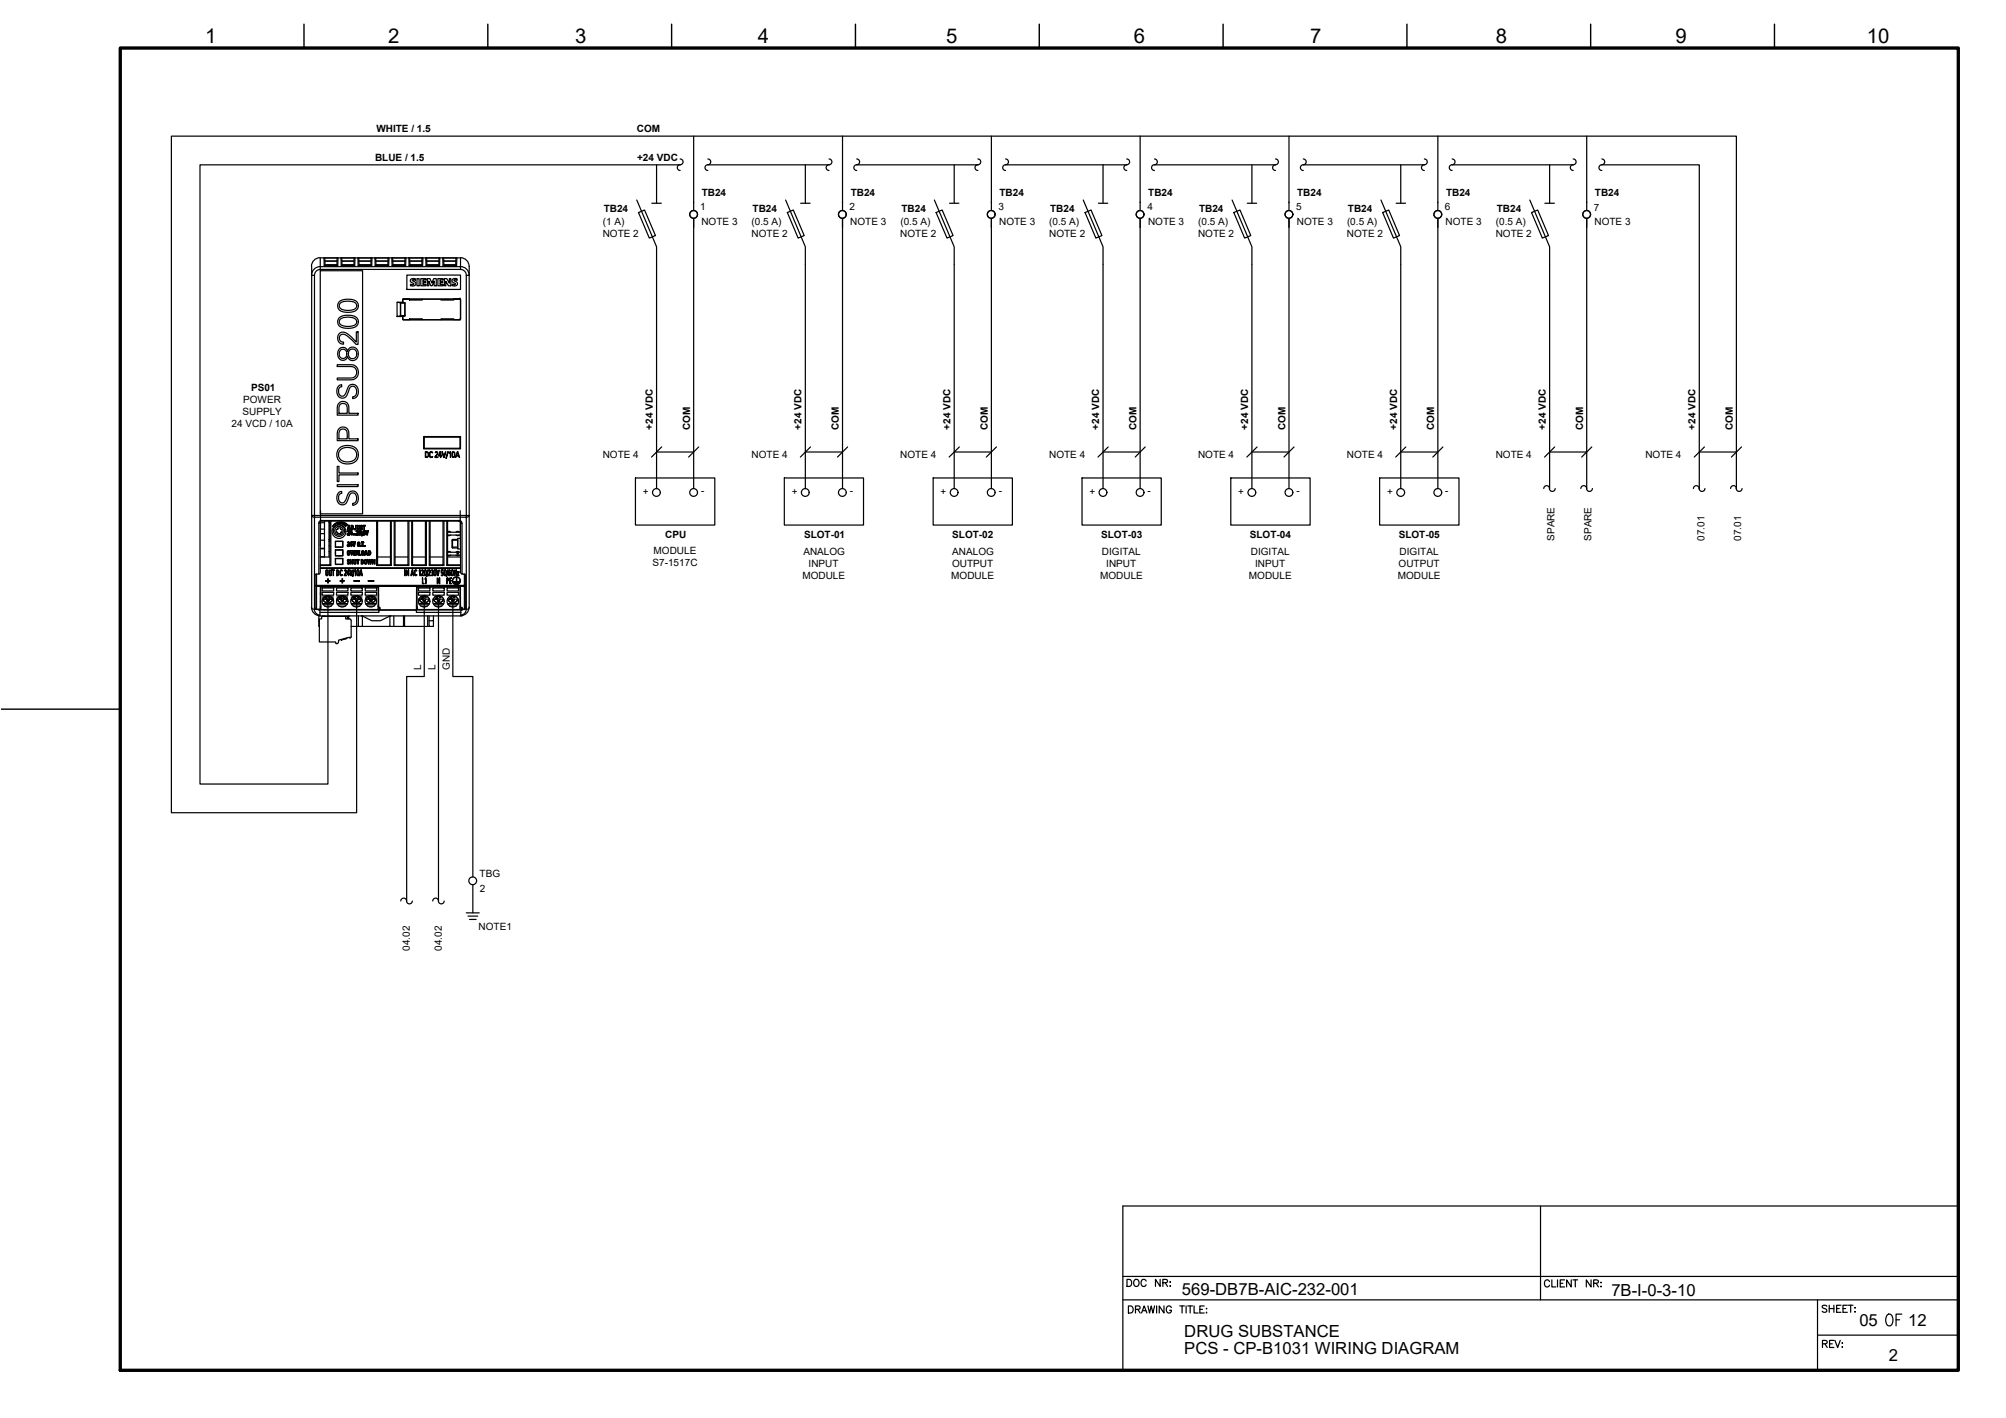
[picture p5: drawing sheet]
<svg xmlns="http://www.w3.org/2000/svg" width="420mm" height="297mm" viewBox="0 0 420 297" stroke-linecap="round" stroke-linejoin="round" font-family="sans-serif">
<!-- layer: G-TTLB-TTLB -->
<path d="M25.2 10.1h385v276.9h-385z" fill="none" stroke="#000" stroke-width=".7"/>
<!-- layer: G-TTLB-INDX -->
<path d="M63.7 5.1v5M102.2 5.1v5M140.7 5.1v5M179.2 5.1v5M217.7 5.1v5M256.2 5.1v5M294.7 5.1v5M333.2 5.1v5M371.7 5.1v5M.2 148.6h25" fill="none" stroke="#000" stroke-width=".3"/>
<!-- layer: LGSP IA4$0$LG_PLOT -->
<path d="M322.7 252.6v19.7M235.2 267.4h175M235.2 272.3h175M380.7 279.7h29.5M380.7 272.3v14.7M235.2 287h175" fill="none" stroke="#000" stroke-width=".25"/>
<!-- layer: LG_PLOT -->
<g fill="none" stroke="#000" stroke-width=".25">
<path d="M410.2 252.6h-175v34.4M236.1 268h.4a.8 .8 0 0 1 .5 .7 .8 .8 0 0 1-.5 .8h-.4zM236.3 273.6h.5a.78 .78 0 0 1 .6 .7 .78 .78 0 0 1-.6 .7h-.5zM237.7 268.1a.7 .7 0 0 1 .9 .6 .7 .7 0 0 1-.9 .7l-.3-.5 .1-.5zM237.8 274.3l.9-.1v-.5l-.9-.1v1.4M238.3 274.3l.5 .7M239.1 275l.5-1.4 .6 1.4M239.3 274.6h.7M240.1 268.4a.54 .54 0 0 0-.7-.4 .54 .54 0 0 0-.4 .6 .61 .61 0 0 0 .2 .8 .61 .61 0 0 0 .8-.1l.1-.2M240.4 273.6l.4 1.4 .3-1.4 .4 1.4 .3-1.4M242.3 273.6v1.4M243 268v1.5l-1-1.5v1.5"/>
<path d="M243.6 268.7l.8-.1 .1-.5-.9-.1v1.5M243.8 273.6v1.4l-1-1.4v1.4M244.1 268.7l.4 .8M245 268.6h.2zM245 269.4h.2zM245.3 273.9a.54 .54 0 0 0-.6-.3 .54 .54 0 0 0-.4 .5 .61 .61 0 0 0 .2 .8 .61 .61 0 0 0 .8-.1v-.3h-.3M247.1 273.6h1M247.6 273.6v1.4M248.4 273.6v1.4M248.8 273.6h1M249.3 273.6v1.4M250.1 273.6v1.4h.9"/>
<path d="M251.3 274.3h.6M252.2 273.6h-.9v1.4h.9M252.6 274.1h.2zM252.7 274.9v.1zM324.5 268.5a.54 .54 0 0 0-.6-.4 .54 .54 0 0 0-.4 .6 .6 .6 0 0 0 .2 .8 .6 .6 0 0 0 .8-.1v-.2M325 268.1v1.5h.9M326.2 268.1v1.5M326.8 268.8h.5M327.7 268.1h-.9v1.5h.9M329.1 268.1v1.5l-1-1.5v1.5M329.5 268.1h.9M329.9 268.1v1.5"/>
<path d="M333.2 268.1v1.5l-.9-1.5v1.5M333.8 268.8l.8-.1 .2-.2-.1-.2-.9-.2v1.5M334.3 268.8l.5 .8M335.3 268.6v.1zM335.3 269.4v.2zM382.6 273.6l-.3-.2-.6 .2v.3l.9 .4v.4a.63 .63 0 0 1-.9 0M383.1 273.4v1.5M383.1 274.1h1M384.1 273.4v1.5M384.7 274.1h.5M385.6 273.4h-.9v1.5h.9M386 274.1h.6"/>
<path d="M386.9 273.4h-.9v1.5h.9M387.1 273.4h1M387.6 273.4v1.5M388.5 274h.1zM388.5 274.8h.1zM381.7 281.5l.9-.1 .1-.3-.3-.3h-.7v1.5M382.2 281.5l.5 .8M383.2 281.5h.6M384.1 280.8h-.9v1.5h.9M384.3 280.8l.6 1.5 .5-1.5M385.8 281.4h.1zM385.9 282.1v.2z"/>
</g>
<!-- layer: PDF_EI-CTRL -->
<g fill="none" stroke="#000" stroke-width=".25">
<path d="M65.3 57.6v.1h.6M67.1 55.8a1.81 1.81 0 0 0-1.8 1.9M67.1 54v1.9h29.4v-1.9M67.1 56.7h8.8v50.9h-8.8zM67.1 55.9v.5M67.8 54l.2 .2 .1 1.5h2.5v-1.5M67.9 54v1.7h2.8l.1-1.7M67.9 55.7h.1M67.9 55.7h2.8M68.1 54.7h2.5M68.1 55.4h2.5M68.9 55.7h.1"/>
<path d="M70.7 55.7h.1M70.8 54l-.2 .2M71.4 54l.2 .2v1.5h2.5l.1-1.5 .1-.2M71.4 54l.1 1.7h2.8l.1-1.7M71.5 55.7h.1M71.5 55.7h2.8M71.6 54.7h2.5M71.6 55.4h2.5M73.7 55.7h.1M74.2 55.7h.1M75 54l.1 .2 .1 1.5h2.5v-1.5l.2-.2M75 54v1.7h2.9v-1.7"/>
<path d="M75 55.7h.1M75.1 55.7h2.7M75.2 54.7h2.5M75.2 55.4h2.5M77.6 55.7h.1M77.8 55.7h.1M78.5 54l.2 .2 .1 1.5h2.4l.1-1.5 .1-.2M78.5 54l.1 1.7h2.8l.1-1.7M78.7 54.7h2.6M78.8 55.4h2.4M78.8 55.7h.1M81.4 55.7h.1"/>
<path d="M81.4 55.7h-2.8M82.1 54l.1 .2M82.1 54v1.7h2.9v-1.7M82.3 54.7h2.5M82.3 55.4h2.5M84.7 55.7h.1M84.8 55.7h.1M84.9 55.7h.1M84.9 55.7h-2.8M85 54l-.2 .2v1.5h-2.5v-1.5M85.2 57.6h11.3v3h-11.3zM85.6 54l.2 .2"/>
<path d="M85.6 54l.1 1.7h2.8l.1-1.7M85.8 54.7h2.6M85.9 55.4h2.4M86 55.7h.1M86 58.5l.5-.2 .5 .1v.3l-.5-.1-.1 .2a.61 .61 0 0 1 .6 .3 .61 .61 0 0 1-.1 .7h-.9v-.3l.6 .1 .1-.1-.1-.2a.55 .55 0 0 1-.6-.8zM87.3 58.4h.5v1.5h-.5zM88.1 58.4h1.1v.2h-.6v.4h.6v.2h-.6v.4h.6v.3h-1.1zM88.5 55.7h.1M88.5 55.7h-2.8M88.6 54l-.2 .2-.1 1.5h-2.4l-.1-1.5M89.2 54l.1 .2M89.2 54v1.7h2.9v-1.7"/>
<path d="M89.4 54.7h2.5M89.4 55.4h2.5M89.5 58.4h.6l.3 .9 .4-.9h.6v1.5h-.5v-1l-.4 1h-.3l-.4-1v1h-.3zM91.7 58.4h1.1v.2h-.6v.4h.5v.2h-.5v.4h.7v.3h-1.2zM92 55.7h-2.8M92.1 54l-.2 .2v1.5h-2.5v-1.5M92.7 54l.2 .2M92.7 54l.1 1.7h2.8l.1-1.7M92.9 54.2l.1 1.5h2.4l.1-1.5M92.9 54.7h2.6M93 55.4h2.5M93.1 58.4h.5l.5 .9v-.9h.3v1.5h-.5l-.5-1v1h-.3z"/>
<path d="M94.7 58.6l.4-.2h.6v.3l-.5-.1-.1 .1 .1 .2a.56 .56 0 0 1 .6 .7 .56 .56 0 0 1-.9 .3l-.2-.1v-.3l.6 .1v-.2a.63 .63 0 0 1-.6-.8zM95.6 55.7h-2.8M95.7 54l-.2 .2M96.5 55.8a1.81 1.81 0 0 1 1.8 1.9M96.5 55.9v.5M98.3 57.6v.1h-.6M70.6 76.4h2.4a1.62 1.62 0 0 1 2.1 1.4 1.62 1.62 0 0 1-1.8 1.8h-2.7v-.4h2.4a1.27 1.27 0 0 0 1.7-1.2 1.27 1.27 0 0 0-1.7-1.2h-2.4zM71 66.6a3.5 3.5 0 0 1 3.8 0 1.46 1.46 0 0 1-.1 1.6 1.46 1.46 0 0 1-1.5 .6 2 2 0 0 1-2.5-1.2l.1-.6zM71.1 69.9a1.63 1.63 0 0 1 2.3 .5l1.2 1.3v-2.2h.4v2.6h-.4l-.3-.3a4 4 0 0 0-2.6-1.8 .83 .83 0 0 0-.6 1 .83 .83 0 0 0 .8 .7v.4a1.32 1.32 0 0 1-1.1-.8 1.32 1.32 0 0 1 .3-1.4zM71.2 63.1a3.3 3.3 0 0 1 3.7 .3 1.43 1.43 0 0 1-1.5 2 2.21 2.21 0 0 1-2.6-1 1.23 1.23 0 0 1 .4-1.3zM71.2 73a1.01 1.01 0 0 1 1.6 .6 1.15 1.15 0 0 1 1.4-.9 1.15 1.15 0 0 1 .9 1.4 1.15 1.15 0 0 1-.9 1.4 1.15 1.15 0 0 1-1.4-.9 1.08 1.08 0 0 1-1.3 .9 1.08 1.08 0 0 1-.8-1.4l.1-.6zM71.2 66.9a2.89 2.89 0 0 1 3.4 .1 .87 .87 0 0 1-.8 1.3 2.47 2.47 0 0 1-2.7-.6v-.4z"/>
<path d="M71.2 63.5a2.98 2.98 0 0 1 3.4 .2 .96 .96 0 0 1-.1 1 .96 .96 0 0 1-1 .3 2.14 2.14 0 0 1-2.4-.7v-.4zM71.4 73.3a.92 .92 0 0 1 1.3 .8 .92 .92 0 0 1-1.2 .9h-.1a1.15 1.15 0 0 1 0-1.7zM73.2 73.4a.95 .95 0 0 1 1.3 .1 .95 .95 0 0 1 0 1.3 .95 .95 0 0 1-1.3 .1l-.2-.6zM83.2 63.3l1.6 .2v2.7M83.8 66.1l.2 .1M83.9 63.5v2.6zM83.9 66l.1 .1M84 63.4l-.2 .1M84 63.5l-.1 .1M84.3 66.8l.1 .2M84.3 62.8l.2-.2-.2 .2M84.3 66.8l.2 .1"/>
<path d="M84.3 63.3v-.5v.6M84.3 66.2v.1M84.8 66.1l-1.6 .2v-3l1.6 .1v2.8h-.5v.7v-.6h-1.1M84.8 63.4v.1M85.8 62.7h-1.3h11.9h-1.4M85.8 62.7h2.7v.2h-2.7zM85.8 66.8h2.7v.2h-2.7zM85.8 67h-1.3h11.9h-1.4v-.2h-2.6v.2M88.5 67h6.5M88.5 62.7h3.9M92.4 62.7h2.6v.2h-2.6zM96.3 66.9l.2-.1-.2 .2"/>
<path d="M96.3 62.6l.2 .2M96.4 67h.1M96.4 62.7h.1M96.5 62.8v4.1zM70.6 97.7h.4v1.4h4v.4h-4v1.4h-.4zM71 89.9a1.25 1.25 0 0 1 1.5-.3 1.25 1.25 0 0 1 .6 1.5v.8h1.9v.4h-4.4l.1-1.9zM71 84.5a1.25 1.25 0 0 1 1.5-.2 1.25 1.25 0 0 1 .6 1.4v.9h1.9v.4h-4.4l.1-1.9zM71 80.8l.6-.2v.4a1.03 1.03 0 0 0-.7 1.1 1.03 1.03 0 0 0 .9 .9 2.58 2.58 0 0 0 1-1.7 1.18 1.18 0 0 1 1.5-.7 1.18 1.18 0 0 1 .8 1.4l-.1 .5a1.14 1.14 0 0 1-1.1 1v-.4a1.12 1.12 0 0 0 .8-1.2 1.12 1.12 0 0 0-1-1l-.4 .4a4 4 0 0 1-1.2 2 1.44 1.44 0 0 1-1.5-.8 1.44 1.44 0 0 1 .4-1.7zM71.1 93.9a2.68 2.68 0 0 1 3.8 .5 2 2 0 0 1-.3 2.1 2 2 0 0 1-2 .7 1.94 1.94 0 0 1-1.9-1.1 1.94 1.94 0 0 1 .4-2.2zM71.2 90.1a1 1 0 0 1 1.3 0 1 1 0 0 1 .2 1.2v.6h-1.7v-1.3zM71.2 84.7a.99 .99 0 0 1 1.2 .1 .99 .99 0 0 1 .3 1.1v.7h-1.7v-1.4zM71.4 94.2a2.25 2.25 0 0 1 3.2 .5 1.63 1.63 0 0 1-2 2.1 1.52 1.52 0 0 1-1.5-.9 1.52 1.52 0 0 1 .3-1.7z"/>
<path d="M88.7 91.4h7.8v2.6h-7.8zM88.9 91.6h7.5v2.3h-7.5zM89.1 94.6a.59 .59 0 0 1 .7 .6 .59 .59 0 0 1-.7 .6zM89.2 94.7a.51 .51 0 0 1 .5 .5 .51 .51 0 0 1-.5 .5zM90 94.7l.3-.1 .3 .3-.1-.2a.53 .53 0 0 0-.5 .4 .53 .53 0 0 0 .2 .6l.4-.1-.2 .2-.4-.1zM91.2 94.7a.34 .34 0 0 1 .5 .1 .34 .34 0 0 1-.2 .5l-.3 .4 .5 .1h-.6l.3-.4a.42 .42 0 0 0 .1-.7zM92.2 94.6h.2v.8h.1l-.1 .1v.3l-.1-.3h-.5zM92.2 94.7l.1 .7h-.4zM92.6 94.7l.4 1 .4-1-.4 1.1h-.1zM93.8 94.6l-.4 1.4zM94.1 94.9l.3-.3v1.2l-.1-1.1zM94.8 94.7a.32 .32 0 0 1 .3 0 .32 .32 0 0 1 .2 .3v.4a.34 .34 0 0 1-.4 .4 .34 .34 0 0 1-.2-.5z"/>
<path d="M94.9 94.7l.3 .2v.6l-.2 .2-.2-.1zM95.8 94.6l.5 1.2-.2-.3h-.5l-.2 .3zM95.8 94.7l.3 .7h-.5zM65.3 108l.1 .2 .5 .1v-.3h31.8v.3l.5-.2 .1-.1h-.6v-50.3a1.23 1.23 0 0 0-1.2-1.3h-29.4a1.23 1.23 0 0 0-1.2 1.3v50.3h-.6M67.1 116.7h2M67.1 109.4l-.3 .2v10.7h-.5v2.3h31v-2.3h-.5v-10.7M67.1 109.4v10.4l-.1 .3-.2 .2M67.1 118.9h29.4M67.1 119.1h29.4M67.1 116.6h.9M67.1 115h.9M67.1 114.9h.9"/>
<path d="M67.1 110.8h.9M67.1 111.8h.9M67.1 113.2h.9M67.1 109.5h.9M67.1 107v7.4M67.4 109.1l-.3 .3M67.4 109a.6 .6 0 0 0-.6 .6M67.4 109h28.8v.1h-28.8zM68 109.1v7.6M68.3 119.4h.3l.1 .2-.1 1h-.3l-.1-.2zM68.4 119.5l.2 .2v.6l-.1 .2-.2-.2zM68.9 114.3l.2 .1"/>
<path d="M68.9 109.1v7.6M68.9 119.4l.2 1.1 .2-.1v-1l.1 .7a.29 .29 0 0 1 0 .4 .29 .29 0 0 1-.4-.1zM69.1 109.2l-.2 .2 .2-.2M69.1 113.1l-.2-.1 .2 .1M69.1 115.5l-.2 .1M69.1 113.4h-.2M69.1 109.4v3.6M69.1 109.1l.1 9.2h-2.1M69.1 118.3l.2 .1M69.3 109.1v9.4h-2.2M69.6 119.4h.5l-.2 .1v1.1l-.1-1.1zM69.7 110.2v.1"/>
<path d="M70.3 117h1.5v1.2h-1.5zM70.3 115.2h1.5v1.2h-1.5zM70.3 113.4h1.5v1.2h-1.5zM70.3 114.6h.1M70.3 113.4h.1M70.3 116.4h.1M70.3 115.2h.1M70.3 118.2h.1M70.3 117h.1M70.3 116h.1M70.3 115.8h.1M70.3 115.6h.1"/>
<path d="M70.5 119.4h.2a.51 .51 0 0 1 .3 .7l-.2 .5h-.3zM70.6 119.5a.59 .59 0 0 1 0 1zM70.6 101.5h4.4v.4h-4.4zM70.7 110.6h.6v.3h.3v.6h-.3v.3h-.6v-.3h-.3v-.6h.3zM70.7 109.6l1.1 .1 .6 .4M70.8 109.6a1.96 1.96 0 0 1 1.8 .4l-.2 .1 .2-.2M70.8 114.6h.1M70.8 115.2h.1M70.8 116.4h.1M70.8 117h.1M71 103.2l.6-.3v.4a1.04 1.04 0 0 0-.7 1.1 1.04 1.04 0 0 0 .9 1 3.8 3.8 0 0 0 1.1-2 1.18 1.18 0 0 1 1.5-.4 1.18 1.18 0 0 1 .7 1.3v.2a1.27 1.27 0 0 1-1.2 1.4v-.5a1.09 1.09 0 0 0 .8-1.1 1.09 1.09 0 0 0-1-1 1.57 1.57 0 0 0-.8 1.3 1.19 1.19 0 0 1-1.3 1.1 1.19 1.19 0 0 1-1.1-1.4l.2-.7zM71.2 114.6h.1"/>
<path d="M71.2 115.2h.1M71.2 116.4h.1M71.2 117h.1M71.3 109.5l.6 .2 .5 .3M71.3 119.5l.2-.1 .2 .2-.3-.1-.1 .6a.25 .25 0 0 0 0 .3 .25 .25 0 0 0 .2 .1l.2-.1-.2 .2a.73 .73 0 0 1-.2-1.1zM71.8 115.6h.1M71.8 115.8h.1M71.8 116h.1M72.2 119.4h.3l.1 .3-.4 .8 .4 .1h-.5l.4-.9-.1-.2h-.3zM72.8 114.3h.1M72.8 112h.1M72.8 111.9h.1"/>
<path d="M72.8 110a2.03 2.03 0 0 0-3.1 .3 1.71 1.71 0 0 1 2.6 0l.5-.3a1.96 1.96 0 0 0-3.1 .2M72.8 111.2v.1h.2l.1 .2-.3 .6 .4-.1M72.8 117.3l.4 .1-.3-.2-.1 .3M72.8 113.6v.1h.2l.1 .1-.3 .7 .4-.1M72.8 111.2v.1M72.8 113.6v.1M72.8 117.3a.45 .45 0 0 0 .3 .6l-.1 .2-.1-.1M72.9 115.5h.3v.5a.24 .24 0 0 1-.2 .3 .24 .24 0 0 1-.2-.3zM72.9 117.4l.3 .5M72.9 114.4h.3zM72.9 115.7v.4l.3-.1M72.9 112h.3z"/>
<path d="M72.9 116.2h.1M72.9 119.4h.2v.8h.1l-.1 .4-.1-.3h-.3zM72.9 115.5l.3 .1-.2 .6-.1-.1zM72.9 110.6h.3M73 119.5v.7h-.3zM73 110.1l.1-.1 .3 1-.3-.9M73 110l-.2 1M73.1 110.2l.1 .5h-.3zM73.1 117.9l-.3 .1M73.1 111.4l-.3 .5M73.1 110h-.1l-.2 1 .1-.2h.3l.2 .2M73.1 113.8l-.3 .5"/>
<path d="M73.2 113.7l-.2-.2-.1 .1a.28 .28 0 0 1 .3 .2 .28 .28 0 0 1-.2 .4l-.1 .2h.3M73.2 117.5l-.3-.1v.2a.26 .26 0 0 1 .3 .2 .26 .26 0 0 1-.1 .3 .26 .26 0 0 1-.3-.1l.1-.1M73.2 111.3l-.2-.1-.1 .1a.28 .28 0 0 1 .3 .1 .28 .28 0 0 1-.2 .4l-.1 .2h.3M73.2 115.6v.3M73.2 115.5l-.1-.1h-.2l-.1 .6M73.3 119.4l.3 1.1 .2-1.1-.2 1.2h-.1zM73.3 114.1v.1h.3v.3l.2-.3M73.3 111.7l.2-.4-.2 .4M73.5 115.4h.1M73.4 117.3l.1-.1-.1 1 .1-.5h.3l.1 .5v-.9M73.4 111.7h.2zM73.4 114.1h.2z"/>
<path d="M73.4 115.4l.2 .8 .2-.8M73.5 115.4l.2 .7M73.5 115.4l.1 .9h.1l.2-.9M73.5 117.3v.4h.3l.1-.5-.1 .1M73.5 117.6h.3M73.6 113.6l-.3 .6M73.6 111.2h.1h-.1l-.3 .7h.3l.1 .2 .1-.3M73.6 111.2l-.3 .6M73.6 110.1a.44 .44 0 0 1 .4 .4 .44 .44 0 0 1-.4 .5v-1a.4 .4 0 0 1 .4 .2 .4 .4 0 0 1 0 .4M73.6 113.6h.1zM73.6 113.7v.5h-.2zM73.6 111.3v.5h-.2z"/>
<path d="M73.7 116.1v.1M73.7 113.6v.6l.1-.1M73.7 113.6h-.1M73.7 111.2v.6l.1-.1M73.7 111.7h.1zM73.7 114.1h.1zM73.8 110.2h-.2v.7l.3-.2-.1-.5M73.9 115.3l-.2 .8M73.9 115.4h.1M73.9 113.6l.2 .9 .3-.9M74 113.5h.1M73.9 110.5v.3l-.3 .1"/>
<path d="M74 111.9v.2v-.1M74 111.9h.1M74 113.6l.1 .7 .3-.7-.2 .8zM74 113.5l-.1 .1M74 111.9v.1M74.1 115.4v.9l.3-.1M74.1 115.4h.3zM74.1 119.3l-.3 1.5zM74.1 117.3l.1-.1-.1 .6a.26 .26 0 0 0 .2 .4 .26 .26 0 0 0 .3-.4v-.5M74.1 115.7h.3zM74.1 116.2h.3zM74.2 114.3v.1"/>
<path d="M74.2 117.9l.1 .1 .2-.1M74.2 117.3l.1 .8 .2-.2 .1-.7-.1 .1M74.2 111.9v.2l.1-.1M74.3 111.9h.1M74.3 111.9l-.1 .1M74.3 110.7l-.1 .1M74.4 113.5h.1M74.4 119.4h.1v1.2l-.1-1.1-.1 .1zM74.4 111.9v.2l.1-.1M74.5 111.9h.1M74.4 115.4l-.3 .1v.3l.3-.1M74.4 115.8l-.3 .1v.3h.3"/>
<path d="M74.4 115.4h-.3M74.5 111.9l-.1 .1M74.5 110.1l.1-.1-.1 .8-.1 .1-.1-.1M74.6 110.1v.6a.2 .2 0 0 1 0 .3 .2 .2 0 0 1-.3 0 .2 .2 0 0 1 0-.3l.1 .2 .1-.3M74.6 112v-.1v.2l.5-.1M74.6 115.4h.2l.2 .1M74.6 115.4v.9l.1-.4h.3l.1 .4M74.6 115.4h.2zM74.6 111.2v.1h.2l.2 .2-.4 .5M74.7 111.2l-.1 .1M74.7 115.5h.2l.1 .2-.3 .1zM74.7 112h.4z"/>
<path d="M74.7 117.3l.5-.1h-.5v.2h.2v.8l.1-.8 .2-.1M74.8 119.5l.1-.1a.73 .73 0 0 1 .1 1.2l-.3-.2zM74.8 110.1l.1-.1-.1 .6a.27 .27 0 0 0 .2 .4 .27 .27 0 0 0 .3-.4v-.5M74.8 115.4l.2 .2-.1 .2 .2 .5-.1-.2M74.9 119.5a.76 .76 0 0 1 .2 1l-.3-.1zM74.9 110.1v.7l.1 .1 .2-.1 .1-.8-.1 .1M74.9 110.6l.1 .2 .2-.1M75 113.7h.3l.1 .6a.24 .24 0 0 1-.3 .2 .24 .24 0 0 1-.2-.2zM75 111.4l-.4 .5zM75 115.6l-.3 .1M75 115.8l.1 .1M75 116v.1"/>
<path d="M75 113.7l.3 .1-.1 .6-.2-.1zM75 111.3l-.1-.1-.2 .1a.28 .28 0 0 1 .4 .1 .28 .28 0 0 1-.2 .4l-.2 .2h.4M75.1 115.6h.1M75.1 116h.1M75.2 111.4a.24 .24 0 0 1 .2-.3 .24 .24 0 0 1 .2 .3M75.2 111.8v-.2v.3M75.2 115.4v.9l.4-.1M75.3 115.4h.1M75.3 111.8v.2a.18 .18 0 0 1 0-.3 .18 .18 0 0 1 .3 .1 .18 .18 0 0 1-.2 .2h-.1M75.3 113.8v.5l-.2 .1-.1-.1v-.4M75.3 115.4h-.1M75.3 115.4v.8h.3"/>
<path d="M75.3 116.2h.3zM75.4 113.7l-.3-.2-.1 .1-.1 .6M75.4 113.8v.2M75.4 111.2a.22 .22 0 0 0-.2 .2 .22 .22 0 0 0 .1 .2 .25 .25 0 0 0-.1 .4 .25 .25 0 0 0 .4 0 .25 .25 0 0 0-.1-.4l.1-.2-.2-.2M75.4 111.5l.2-.1zM75.5 110.1a.45 .45 0 0 0 .3 .6v.2l-.2-.1M75.5 110.2h.4M75.5 119.4h.2l.2 1.2-.1-.3h-.4l-.1 .3zM75.5 114.3v.2l.1-.2M75.6 114.3h.1M75.6 111.4l-.2 .1-.1-.1 .1 .2a.16 .16 0 0 1-.2-.2 .16 .16 0 0 1 .3-.1 .16 .16 0 0 1 0 .3h-.1M75.6 110.3l.3 .5"/>
<path d="M75.6 111.9h-.3M75.6 119.5l.2 .7h-.3zM75.6 111.3v.1M75.6 114.3h-.1M75.6 117.3l.5 .2v.3l-.1 .3-.4 .1v-1h.2a.37 .37 0 0 1 .3 .6M75.6 111.8v-.2v.3M75.8 115.7v.4l.3 .1M75.8 113.6v.9l.1-.4 .2 .4 .1-.1M75.9 113.6h.1M75.8 115.5h.4v.5a.24 .24 0 0 1-.2 .3 .24 .24 0 0 1-.2-.3zM75.8 110.7l-.3 .1M75.9 110.2l-.3-.2-.1 .3"/>
<path d="M75.9 117.3l-.2 .1v.7l.3-.2-.1-.5M75.9 113.6h-.1M75.9 115.5l.3 .1-.2 .6-.1-.1zM75.9 110.3l-.3-.1v.3a.27 .27 0 0 1 .3 .1 .27 .27 0 0 1-.1 .4 .27 .27 0 0 1-.3-.2l.1-.1M75.9 112l-.1 .3v-.4v.4M75.9 111.9l-.1 .1M75.9 114l.3 .5M75.9 114l.3 .4M76 111.8l.1-.2-.1 .3M76 117.7v.2l-.3 .1M76 111.4a.24 .24 0 0 1 .3-.3 .24 .24 0 0 1 .2 .3M76 110.1l.5-.1h-.5v.2h.2v.8l.1-.8 .2-.1"/>
<path d="M76.1 111.8v.2a.18 .18 0 0 1 0-.3 .18 .18 0 0 1 .3 .2 .18 .18 0 0 1-.2 .1h-.1M76.1 113.5l-.2 .4v-.3M76.1 113.6l-.2 .3M76.2 115.6l-.1 .6-.2-.1v-.4M76.2 113.6l-.3 .4M76.2 115.5l-.2-.1-.2 .2M76.2 115.6v.1M76.3 111.2a.22 .22 0 0 0-.3 .2 .22 .22 0 0 0 .2 .2 .25 .25 0 0 0-.1 .4 .25 .25 0 0 0 .3 0 .25 .25 0 0 0-.1-.4l.2-.2-.2-.2M76.3 111.5l.1-.1zM76.3 117.5l.3-.3 .2 .1v.2M76.4 114.3v.2l.1-.2M76.4 116.3l.2-.9-.2 .9 .1-.2h.3l.2 .2"/>
<path d="M76.4 111.4l-.1 .1-.2-.1 .2 .2-.2-.2 .3-.1-.1 .3M76.5 114.3h.1M76.4 111.8l-.1 .2-.2-.1M76.4 117.9l.2 .1 .1-.1M76.4 117.3h.4v.6a.24 .24 0 0 1-.1 .3 .24 .24 0 0 1-.4-.2zM76.4 111.3v.1M76.5 117.4l.3 .1v.4a.16 .16 0 0 1-.2 .2 .16 .16 0 0 1-.2-.1zM76.5 114.3h-.1M76.5 111.8l-.1-.2 .1 .3M76.6 115.9h.2zM76.6 115.4h.2l.2 .9-.2-.9M76.6 111.2h.1l.1 .9 .4-.9"/>
<path d="M76.6 115.4h.2zM76.7 111.1v.2M76.7 115.5l.1 .5h-.2l.1-.5M76.7 111.2l.2 .8M76.7 111.3l.2 .6M76.9 112h.1M77 117.3v-.1l.2 1 .2-.8 .2 .8M77 117.3l.2 .7M77 117.2l.2 .7M77.1 111.1l-.2 .8M77.1 111.2l-.2 .8M77.1 111.2h.1z"/>
<path d="M77.2 115.4a.44 .44 0 0 1 .4 .5 .44 .44 0 0 1-.4 .4v-.9h.1a.37 .37 0 0 1 .3 .5M77.3 115.5l.2 .2a.33 .33 0 0 1 .1 .4 .33 .33 0 0 1-.3 .1zM77.3 117.2l-.1 .7M77.3 117.3l-.1 .6M77.4 117.2l.1 .1zM77.4 117.3l.2 .7M77.6 115.9l-.1 .2-.2 .1M77.6 117.9v.1M77.8 117.3l-.2 .7M77.8 117.2l-.2 .7-.2-.7M77.8 117.2l.1 .1zM77.9 117.3l-.3 .9"/>
<path d="M78 117.3l.1-.1-.1 1 .1-.8M78.1 117.3l.4 .7v-.8v.1M78.1 117.2l.3 .7M78.5 117.3v.9l-.4-.8M78.9 109.1v9.4h3.1v-9.4M79 118.3l-.1 .1M79.1 109.1l-.1 9.2h2.8v-9.2M79.1 116.7h2.7M81.8 118.3l.2 .1M82.6 109.1v9.4h3v-9.4M82.7 118.3l-.1 .1M82.7 109.1v9.2h2.8l-.1-9.2"/>
<path d="M82.7 116.7h2.7M84.8 119.4v1.2zM85 119.4l.5 1 .1-1v1.2l-.5-1-.1 1zM85.5 118.3l.1 .1M86.2 109.1v9.4h3.1v-9.4M86.3 119.4h.1l.3 1.2-.2-.3h-.3l-.1 .3zM86.3 118.3l-.1 .1M86.4 119.5l.1 .7h-.3zM86.4 109.1v9.2h2.8l-.1-9.2M86.4 116.7h2.7M86.9 119.5l.3-.1 .1 .2-.2-.1a.68 .68 0 0 0 0 1l.2-.1-.1 .2a.5 .5 0 0 1-.4-.8zM87.9 119.4h.1v1.2l-.1-1.1-.1 .1z"/>
<path d="M88.3 119.4l.3 .1 .1 .1-.4 .9 .4 .1h-.5l.4-.8-.1-.3h-.2zM88.9 119.4h.1a.74 .74 0 0 1 .1 1.2 .93 .93 0 0 1-.2-1.2zM89 119.5l.2 .2v.6l-.1 .2-.2-.4zM89.2 118.3l.1 .1M89.6 119.3l-.3 1.5zM89.8 119.4h.3v.3l-.3 .8 .4 .1h-.5l.4-.9-.1-.2h-.3zM89.9 109.1v9.4h3.1v-9.4M90 118.3l-.1 .1M90.1 109.1l-.1 9.2h2.9l-.1-9.2M90.1 116.7h2.7M90.4 119.4h.2l.1 .3a.27 .27 0 0 0-.1 .3 .27 .27 0 0 0 .1 .3l-.1 .3-.3-.2a.27 .27 0 0 0 .4-.1 .27 .27 0 0 0-.2-.4 .23 .23 0 0 0 .2-.3 .23 .23 0 0 0-.4-.1zM91 119.4h.1a.74 .74 0 0 1 .1 1.2h-.1a.97 .97 0 0 1-.1-1.2z"/>
<path d="M91 119.5h.1a.8 .8 0 0 1 .1 1l-.2-.2zM91.4 119.4l.3 1.1 .3-1.1-.2 1.2h-.1zM92.4 119.4h.4l-.3 .1v.4a.32 .32 0 0 1 .3 .3 .32 .32 0 0 1-.4 .3h.2l.2-.2-.1-.4-.3 .2zM92.8 118.3l.2 .1M93.1 119.4h.1a.74 .74 0 0 1 0 1.2 1.05 1.05 0 0 1-.1-1.2zM93.2 119.5l.2 .1v.8l-.2 .1-.1-.1zM93.6 109.1v9.4h2.9M93.7 118.3l-.1 .1M93.7 111.4l.4-.1 .3 .2M93.7 115.6l.4-.1 .3 .2M93.7 116.7h2.8M93.7 109.1v9.2h2.8"/>
<path d="M93.7 111.5h2.7M93.7 115.7h2.7M93.8 119.3l-.3 1.5zM94 119.4l.3 .1h-.2l-.1 .5a.28 .28 0 0 1 .4 0 .28 .28 0 0 1 0 .4l-.2 .2a.8 .8 0 0 1-.2-1.2zM94.1 120a.3 .3 0 0 1 .2 .2 .3 .3 0 0 1-.2 .3l-.1-.2zM94.4 112.1l-.3 .1-.4-.1h2.7M94.4 116.3l-.3 .1-.4-.1h2.7M94.6 119.4h.1a1 1 0 0 1 .2 1.2h-.2a.91 .91 0 0 1-.1-1.2zM94.7 119.5a.88 .88 0 0 1 .1 1l-.2-.1zM94.7 113.2h1.2M94.7 114.6h1.2M94.8 113l-.1 .1 .1 1.7"/>
<path d="M94.8 113h1.1v1.8h-1.1zM95.1 119.4l.1 .5h.3l.1-.5v1.2l-.1-.6h-.3l-.1 .6zM95.5 111.5l.4-.2 .3 .2M95.5 112.1l.4 .1 .3-.1M95.5 115.7l.4-.2 .3 .2M95.5 116.3l.4 .1 .3-.1M95.8 119.7h.4l-.4 .8 .3 .1h-.3l.3-.8zM96.2 109.1l.3 .3M96.2 109a.6 .6 0 0 1 .6 .6M96.4 107v7.4M96.4 112.8h-.5v2.2h.5M96.5 109.4v10.4l.3 .5"/>
<path d="M96.5 109.4l.3 .2M65.3 127.2l.1 .3 .5 .2M65.8 127.6a1.2 1.2 0 0 0 1.2 1.2M65.9 127.7v-19.4h31.8v19.4M66 127.4l.3 .3 .8-.1M66 122.6h.3v.2zM66 127.4l.3 .3M66.3 120.2l-.3 .2v7M66.3 122.8h31v4.8h-.5v-.4h-.3v-4.2h-9.3v4.7h-7.7v-.5h-.2v-4.2h-12.2v4.6h-.8zM66.8 127.8h.2v1.2M66.8 129v1M66.9 130h-.1v1.2h.1"/>
<path d="M67 127.8h12.4v.5h-12.4M67.1 127h.1M67.1 126h.1M67.1 124.5h.1M67.2 127.3h-.1M67.2 123v4.7h12v-4.7M67.2 124.2h-.1M67.4 129.3v.4h-.5v4.8h3.4v.1M67.5 123.2h2.4v.6h-2.4zM67.5 124.1h2.4v.6h-2.4zM67.5 125.1h.9h-.5M67.6 126.4h2.2"/>
<path d="M67.6 126.6h2.1M67.7 129v.1M67.7 125.5l.5 .7M68 127.7v.1M68 129v.1M68 127h1.4M68.2 125.3v.1M68.2 121.6h.4l.1-.4v.4l.5 .1h-.5l-.1 .4v-.4zM68.3 125.1v.3l.2 .1M68.3 125.4h.1M68.3 125.4h-.1l.3 .1-.9-.1M68.4 125v.1"/>
<path d="M68.4 125.5l.1 .1M68.4 125.1h.1M68.5 125l-.1 .1M68.5 125v-.2l-.2 .3M68.5 125.9h.4M68.5 124.9h.1M68.5 125.8h.4M68.5 125v.1M68.5 125.7h.1M68.6 124.9h.2M68.7 124.8l-.7 .7h-.4M68.8 124.9l.2 .1"/>
<path d="M68.8 124.9h.1M68.9 124.8l-.1 .1M68.9 125.7h.1M68.9 125.1h.1M68.9 129v.1h4.2v-.1M68.9 124.8l.2 .3M68.9 129.1h-1.4l-.1 .2M68.9 127.7v.1M68.9 124.9h-.1M69.1 125.5l-.2 .4 .1-.4M69.5 125.1h-.5M69.7 125.5l-.6 .7"/>
<path d="M69.8 125.4l-.8 .1h.8a1.19 1.19 0 0 1-1.1 .8 1.19 1.19 0 0 1-1.1-.8M69.8 125.1h-.8l-.5 .5v.3l-.2-.4M70.3 134.6l.3 .2M70.5 123.2h2.4v.6h-2.4zM70.5 124.1h2.4v.6h-2.4zM70.5 125.1h.9h-.5M70.6 125.4v.1M70.6 126.4h2.2M70.7 126.6h2M70.7 125.5l.5 .7M71 127h1.4M71.2 125.3v.1"/>
<path d="M71.3 125.1v.3l.2 .1M71.3 125.4l.1 .1h-.8M71.3 125.1h.2h-.1M71.3 125.4h.1M71.4 125.1l.1-.3-.1 .3M71.5 125.9h.4M71.5 124.9h.1M71.5 125.5h-.1M71.5 125.5v.1M71.5 125.8h.4M71.5 125.7h.1M71.5 125v.1"/>
<path d="M71.6 124.9h.2M71.6 121.2h.2v.4h.3l-.3 .1v.4h-.2v-.4h-.4l.4-.1zM71.7 124.8l-.7 .7h-.4M71.8 124.9l.1 .2M71.8 124.9h.1M71.8 124.8v.1M71.9 125.8v.1M71.9 125.7h.1M71.9 124.8l.2 .3M71.9 125.5h.1M71.9 124.9h-.1M71.9 125l.1 .1"/>
<path d="M72 125.5l-.1 .3M72.1 125.5l-.2 .4M72.2 129.1l.2 .2M72.3 133.7v.1l-.8 .3v-.1v.1M72.4 129.1v.6h.9l.2 .2M72.5 125.1h-.5M72.6 133.7l.1 .1h-.4M72.7 125.5l-.6 .7M72.8 125.4l-.8 .1h.8a1.19 1.19 0 0 1-1.1 .8 1.19 1.19 0 0 1-1.1-.8M72.8 125.1h-.8l-.5 .5v.3l-.2-.4M72.8 129.1v.6M73.1 129l-.1 .7"/>
<path d="M73.1 127.7v.1M73.5 123.2h2.4v.6h-2.4zM73.5 124.1h2.4v.6h-2.4zM73.5 133.4l-.2 .2h-.1v-.1l-2.3 .6-.1 .6-.2 .1M73.6 125.1h.8h-.5M73.6 130v3.4M73.6 126.4h2.2M73.6 126.6h2.1M73.7 125.5l.5 .7M74 127h1.4M74.1 121.6h1.2v.1h-1.2zM74.2 125.3v.1"/>
<path d="M74.3 125.1l.2 .4M74.3 125.4l.1 .1h-.8a1.17 1.17 0 0 0 1.1 .8 1.17 1.17 0 0 0 1.1-.8M74.3 125.1h.2h-.1M74.3 125.4h.1M74.4 125.9h.5M74.5 124.9l-.1 .2M74.5 125.5v.1M74.5 125.8h.3M74.5 125.5h-.1M74.5 124.8l-.1 .2 .1-.2M74.5 125.7h.1M74.6 124.9h.2"/>
<path d="M74.7 124.8l-.7 .7-.4-.1M74.8 124.9l.1 .2M74.8 124.8v.1M74.9 125.7h.1M74.9 124.8l.2 .3M74.9 124.9h-.1M74.9 125.5h.1M75 125v.1M75 125.5h.8zM75 125.5l-.1 .4 .2-.4M75.1 129v2.2h-1.5M75.5 125.1h-.5"/>
<path d="M75.6 129h.2M75.7 125.5l-.6 .7M75.7 125.4v.1M75.8 125.1h-.8l-.5 .5v.3l-.2-.4M76.5 123.2h2.4v.6h-2.4zM76.5 124.1h2.4v.6h-2.4zM76.6 125.1h.8h-.5M76.6 126.4h2.2M76.6 125.4v.1M76.6 126.6h2.1M76.7 125.5l.5 .7M77 127h1.4"/>
<path d="M77.1 121.6h1.2v.1h-1.2zM77.2 125.3v.1M77.3 125.2l.1 .3M77.3 125.4h.1M77.3 125.4h-.1l.2 .1h-.8M77.4 125v.1M77.4 125.1h.1M77.5 125.9h.4M77.5 124.8l-.2 .3M77.5 124.9v.2M77.5 125.5v.1M77.5 125.8h.4"/>
<path d="M77.5 124.8l-.1 .2M77.5 125.7h.1M77.6 124.9h.2M77.7 124.8l-.7 .7h-.4M77.8 124.9l.2 .2M77.8 124.9h.1M77.9 124.8l-.1 .1M77.9 125.7h.1M77.9 124.8l.2 .3M77.9 124.9h-.1M77.9 125.5h.1M78 125l-.1 .1"/>
<path d="M78 125.5l-.1 .4M78.1 125.5l-.2 .4M78.1 127.7v.1M78.5 125.1h-.5M78.7 125.5l-.6 .7M78.7 125.4l-.7 .1h.8a1.19 1.19 0 0 1-1.1 .8 1.19 1.19 0 0 1-1.1-.8M78.8 125.1h-.8l-.5 .5v.3l-.2-.4M79.3 126.7l-.1 .4M79.3 127.1h-.1M79.5 127.2v.4h-.3M79.5 127.5h.1M79.5 127.2v.6h-.1"/>
<path d="M79.5 127.7h7.7M81.7 129a4.4 4.4 0 0 1-5.8 0v2.2h-.8M81.9 129h-.2v2.2h-5.8M82.5 129v2.2M84.5 129v2.2h-2.8M84.7 131.2h5.2M84.7 129v2.2h-.2M87.2 127.8v.5h9.3M87.2 126.8l.1 .2M87.2 127h.2M87.2 127.8h9.3M87.4 123v4.7l-.1-.4"/>
<path d="M87.4 127.3h-.2M87.7 123.2h2.3v.6h-2.3zM87.7 124.1h2.3v.6h-2.3zM87.7 125.5a1.19 1.19 0 0 0 1.2 .8 1.19 1.19 0 0 0 1.1-.8h-.9l-.1 .3M87.7 126.4h2.3M87.8 125.4v.1M87.8 126.6h2.1M87.8 125.5l.6 .7M88.1 125.1h.5l.1-.3-.2 .3M88.2 127h1.3M88.4 125.3v.1M88.5 125.2v.2l.1 .1"/>
<path d="M88.5 121.1v1.1l.3 .1h-.3zM88.5 125.5l.1 .4v-.3M88.5 125.2l-.3 .3M88.5 125.4h.1M88.5 125.4h-.1l.2 .1h-.8M88.5 125.1h.1M88.6 125h.1M88.6 125.1h.1M88.6 124.9h.1M88.6 125.9h.5M88.6 125.5h.1M88.7 125.8h.3"/>
<path d="M88.7 125.7h-.1M88.7 125l-.2 .1M88.7 125l-.1 .1M88.7 124.9h.3M88.9 124.8l-.7 .7 .2-.2M88.9 124.7l-.2 .2M89 124.9v.2M89 124.9h.1M89 124.8v.1M89 125.8l.1 .1M89 125.1h.1M89 125.7h.1"/>
<path d="M89.1 124.8l.1 .3M89.1 124.9h-.1M89.1 125.5h.1M89.1 121.1h.1v1.2v-1.1l-.2 .1zM89.1 125l-.1 .1M89.1 125.1l-.5 .5v-.1M89.2 125.5l-.1 .4M89.6 129v2.2M89.6 125.1h-.4M89.8 125.5l-.5 .7M89.9 129v1h.9v-1M89.9 130v1.2h.9v-1.2"/>
<path d="M89.9 125.4v.1M90.7 123.2h2.3v.6h-2.3zM90.7 124.1h2.3v.6h-2.3zM90.7 125.5a1.19 1.19 0 0 0 1.1 .8 1.19 1.19 0 0 0 1.1-.8h-.8v.4M90.7 126.4h2.3M90.8 125.4v.1M90.8 126.6h2.1M90.8 125.5l.6 .7M91.2 127h1.3M91.4 125.3v.1M91.5 125.1v.3l.1 .1M91.5 125.2l-.4 .3"/>
<path d="M91.5 125.5l.1 .4v-.3M91.5 125.4h.1M91.5 125.4h-.1l.2 .1h-.9M91.5 125.1h.1M91.6 121.1l.4 1 .1-1v1.2l-.4-1v1h-.1zM91.6 125.1h.1M91.6 125.9h.5M91.6 124.9v.2M91.6 124.8l-.1 .3M91.6 125.5h.1M91.6 125.8h.4M91.7 124.8l-.1 .2-.5 .1"/>
<path d="M91.7 125.7h-.1M91.7 125l-.2 .1M91.7 124.9h.3M91.9 124.8l-.8 .7 .3-.2M91.9 124.7l-.2 .2M92 124.9l.1 .1M92 124.9h.1M92 124.8v.1M92 125.7h.1M92 125.1h.1M92.1 124.8l.1 .3M92.1 124.9h-.1"/>
<path d="M92.1 125.5h.1M92.1 125.1l-.5 .5v-.1M92.2 125.5l-.1 .4M92.6 125.1h-.4M92.8 125.5l-.5 .7M92.9 125.4v.1M93.6 121.1a.34 .34 0 0 1 .4 .1 .34 .34 0 0 1-.1 .4l-.3 .1v.6zM93.6 121.2l.3 .1-.1 .3h-.2zM93.6 123.2h2.4v.6h-2.4zM93.6 124.1h2.4v.6h-2.4zM93.7 126.4h2.3M93.8 125.4v.1"/>
<path d="M93.8 126.6h2.1M93.8 125.5l.6 .7M94.2 121.1h.4l-.3 .1v.4h.3l-.3 .1v.5l.3 .1h-.4zM94.2 127h1.3M94.4 125.3v.1M94.5 125.1v.3l.1 .1M94.5 125.4l.1 .1h-.9a1.19 1.19 0 0 0 1.1 .8 1.19 1.19 0 0 0 1.1-.8h-.8v.4M94.5 125.5l.1 .4v-.3M94.5 125.1h.1M94.5 125.2l-.4 .3M94.5 125.4h.1M94.6 125h.1"/>
<path d="M94.6 125.9h.5M94.6 125.1h-.1M94.6 124.9v.2M94.6 124.8v.2M94.6 125.5h.1M94.7 125.8h.3M94.7 125.7h-.1M94.7 124.8l-.1 .2-.5 .1M94.7 125l-.1 .1M94.7 124.9h.3M94.9 124.8l-.8 .7 .3-.2M94.9 124.7l-.2 .2"/>
<path d="M95 124.9l.1 .2h.5M95 124.9h.1M95 124.8v.1M95 125.7h.1M95.1 124.8l.1 .3M95.1 125.5h.1M95.1 124.9h-.1M95.1 125v.1M95.1 125.1l-.5 .5v-.1M95.2 122h.9v.1h-.9zM95.2 125.5l-.1 .4M95.4 122.3l.5 .1z"/>
<path d="M95.6 121l.1 .8 .6 .1h-1.3l.6-.1zM95.8 125.5l-.5 .7M95.9 125.4v.1M96.4 123v4.7h-9M96.4 124.6l-.1 .4M96.5 127.1h-.1M96.6 127.2v.4h-.2M96.8 127.2v.6M96.8 127.7l-.3 .1v1.2M97.2 120.2l.3 .4v6.8l-.2 .3-.5-.1M97.3 122.6h.2l-.2 .2zM97.5 127.4l-.3 .3"/>
<path d="M97.6 127.6a1.2 1.2 0 0 1-1.1 1.2M98.3 127.2l-.2 .3-.4 .2M97.7 191.2h2.7M98 191.9h2.1M98.3 192.6h1.4M99 185.4v5.8"/>
<circle cx="71" cy="111.3" r="1.45"/>
<circle cx="71" cy="111.2" r="1.2"/>
<circle cx="71" cy="111.2" r=".9"/>
<circle cx="95.9" cy="116" r=".14"/>
<circle cx="137.5" cy="103.2" r=".81"/>
<circle cx="145.3" cy="103.2" r=".81"/>
<circle cx="168.7" cy="103.2" r=".81"/>
<circle cx="176.4" cy="103.2" r=".81"/>
<circle cx="199.8" cy="103.2" r=".81"/>
<circle cx="207.6" cy="103.2" r=".81"/>
<circle cx="231" cy="103.2" r=".81"/>
<circle cx="238.8" cy="103.2" r=".81"/>
<circle cx="262.2" cy="103.2" r=".81"/>
<circle cx="270" cy="103.2" r=".81"/>
<circle cx="293.4" cy="103.2" r=".81"/>
<circle cx="301.1" cy="103.2" r=".81"/>
<circle cx="68.7" cy="126" r="1.2"/>
<circle cx="71.7" cy="126" r="1.2"/>
<circle cx="74.7" cy="126" r="1.2"/>
<circle cx="77.7" cy="126" r="1.2"/>
<circle cx="88.8" cy="126" r="1.2"/>
<circle cx="91.8" cy="126" r="1.2"/>
<circle cx="94.8" cy="126" r="1.2"/>
<circle cx="95.6" cy="121.7" r=".84"/>
<circle cx="95.6" cy="121.7" r=".77"/>
<circle cx="99" cy="184.5" r=".81"/>
</g>
<!-- layer: PDF_I_DATA -->
<g fill="none" stroke="#000" stroke-width=".25">
<path d="M65.3 57.7v69.5M65.3 55.8v1.8M67 54a1.81 1.81 0 0 0-1.8 1.8M67.1 54h29.4M67.9 54h2.8M71.5 54h2.8M75.1 54h2.7M78.6 54h2.8M82.2 54h2.7M85.7 54h2.8M89.3 54h2.8M92.8 54h2.8"/>
<path d="M96.4 54a1.81 1.81 0 0 1 1.9 1.8M98.3 57.7v69.5M98.3 55.8v1.8M137.5 94.7h7.8M138.6 93.6l-2.1 2.1M146.3 93.6l-2.1 2.1M168.7 94.7h7.8M169.8 93.6l-2.2 2.1M177.5 93.6l-2.1 2.1M199.9 94.7h7.7M200.9 93.6l-2.1 2.1M208.7 93.6l-2.1 2.1"/>
<path d="M231 94.7h7.8M232.1 93.6l-2.1 2.1M239.9 93.6l-2.1 2.1M262.2 94.7h7.8M263.3 93.6l-2.1 2.1M271 93.6l-2.1 2.1M293.4 94.7h7.8M294.4 93.6l-2.1 2.1M302.2 93.6l-2.1 2.1M324.6 94.7h7.7M325.6 93.6l-2.1 2.1M333.4 93.6l-2.1 2.1"/>
<path d="M355.9 94.7h7.8M357 93.6l-2.1 2.1M364.8 93.6l-2.2 2.1M65.2 127.2a1.81 1.81 0 0 0 1.8 1.8h-.1M67 129h29.5M96.9 128.9l-.4 .1M98.3 127.2a1.81 1.81 0 0 1-1.8 1.8"/>
</g>
<!-- layer: PDF_I_TABS -->
<path d="M88.9 126v15.7h-3.7v47.1M91.8 126v62.8M94.8 126v15.7h4.2v42" fill="none" stroke="#000" stroke-width=".25"/>
<!-- layer: I_EL_WHITE -->
<g fill="none" stroke="#000" stroke-width=".25">
<path d="M145.3 28.5v14M176.5 28.5v14M207.6 28.5v14M238.8 28.5v14M270 28.5v14M301.2 28.5v14M332.3 28.5v14M145.3 47.6v54.7M176.5 47.6v54.7M207.6 47.6v54.7M238.8 47.6v54.7M270 47.6v54.7"/>
<path d="M301.2 47.6v54.7M332.3 47.6v54.7M363.7 102.5v-74h-327.8v141.8h38.8v-44.3"/>
</g>
<!-- layer: I_DATA -->
<g fill="none" stroke="#000" stroke-width=".25">
<path d="M133.4 41.9l4.1 9.8v3.7M133.7 44.5l1.3-.5 2.3 5.3-1.3 .6zM136.5 42.6h2M145.3 42.3v1.8M145.3 45.8v1.8M164.5 41.9l4.2 9.8v3.7M164.9 44.5l1.3-.5 2.2 5.3-1.2 .6zM167.7 42.6h2M176.5 42.3v1.8M176.5 45.8v1.8M195.7 41.9l4.2 9.8v3.7M196.1 44.5l1.2-.5 2.3 5.3-1.2 .6z"/>
<path d="M198.9 42.6h2M207.6 42.3v1.8M207.6 45.8v1.8M226.9 41.9l4.1 9.8v3.7M227.3 44.5l1.2-.5 2.3 5.3-1.3 .6zM230.1 42.6h1.9M238.8 42.3v1.8M238.8 45.8v1.8M258.1 41.9l4.1 9.8v3.7M258.4 44.5l1.3-.5 2.3 5.3-1.3 .6zM261.2 42.6h2M270 42.3v1.8"/>
<path d="M270 45.8v1.8M289.2 41.9l4.2 9.8v3.7M289.6 44.5l1.3-.5 2.2 5.3-1.2 .6zM292.4 42.6h2M301.2 42.3v1.8M301.2 45.8v1.8M320.4 41.9l4.2 9.8v3.7M320.8 44.5l1.3-.5 2.2 5.3-1.3 .6zM323.6 42.6h2M332.3 42.3v1.8M332.3 45.8v1.8M133.1 100.1h16.6v9.9h-16.6z"/>
<path d="M164.3 100.1h16.6v9.9h-16.6zM195.5 100.1h16.5v9.9h-16.5zM226.6 100.1h16.6v9.9h-16.6zM257.8 100.1h16.6v9.9h-16.6zM289 100.1h16.6v9.9h-16.6z"/>
<circle cx="145.3" cy="44.9" r=".81"/>
<circle cx="176.4" cy="44.9" r=".81"/>
<circle cx="207.6" cy="44.9" r=".81"/>
<circle cx="238.8" cy="44.9" r=".81"/>
<circle cx="270" cy="44.9" r=".81"/>
<circle cx="301.1" cy="44.9" r=".81"/>
<circle cx="332.3" cy="44.9" r=".81"/>
</g>
<!-- layer: I_EL_BLUE -->
<g fill="none" stroke="#000" stroke-width=".25">
<path d="M137.5 34.5v8.1M142.5 34.5h-100.6v129.7h26.8v-38.2M148.3 34.5h25.4M168.7 34.5v8.1M179.5 34.5h25.3M199.9 34.5v8.1M210.6 34.5h25.4M231 34.5v8.1M241.8 34.5h25.4M262.2 34.5v8.1M273 34.5h25.3M293.4 34.5v8.1"/>
<path d="M304.2 34.5h25.3M324.6 34.5v8.1M335.5 34.5h20.4v68M137.5 55.4v46.9M168.7 55.4v46.9M199.9 55.4v46.9M231 55.4v46.9M262.2 55.4v46.9M293.4 55.4v46.9M324.6 55.4v46.9"/>
</g>
<!-- layer: I_El_CTRL -->
<g fill="none" stroke="#000" stroke-width=".25">
<path d="M142.5 33.3a.64 .64 0 0 1 .6 .8 .64 .64 0 0 1-.9 .5 .6 .6 0 0 0-.3 .6 .6 .6 0 0 0 .6 .5M148.3 33.3a.64 .64 0 0 1 .6 .8 .64 .64 0 0 1-.9 .5 .6 .6 0 0 0-.3 .6 .6 .6 0 0 0 .6 .5M173.6 33.3a.64 .64 0 0 1 .6 .8 .64 .64 0 0 1-.8 .5 .6 .6 0 0 0-.4 .6 .6 .6 0 0 0 .6 .5M179.4 33.3a.64 .64 0 0 1 .6 .8 .64 .64 0 0 1-.8 .5 .6 .6 0 0 0-.4 .6 .6 .6 0 0 0 .6 .5M204.8 33.3a.64 .64 0 0 1 .6 .8 .64 .64 0 0 1-.8 .5 .6 .6 0 0 0-.4 .6 .6 .6 0 0 0 .6 .5M210.6 33.3a.64 .64 0 0 1 .6 .8 .64 .64 0 0 1-.8 .5 .6 .6 0 0 0-.4 .6 .6 .6 0 0 0 .6 .5M236 33.3a.64 .64 0 0 1 .6 .8 .64 .64 0 0 1-.8 .5 .6 .6 0 0 0-.4 .6 .6 .6 0 0 0 .6 .5M241.8 33.3a.64 .64 0 0 1 .6 .8 .64 .64 0 0 1-.8 .5 .6 .6 0 0 0-.4 .6 .6 .6 0 0 0 .6 .5M267.2 33.3a.64 .64 0 0 1 .5 .8 .64 .64 0 0 1-.8 .5 .6 .6 0 0 0-.3 .6 .6 .6 0 0 0 .6 .5M273 33.3a.64 .64 0 0 1 .6 .8 .64 .64 0 0 1-.9 .5 .6 .6 0 0 0-.3 .6 .6 .6 0 0 0 .6 .5M298.3 33.3a.64 .64 0 0 1 .6 .8 .64 .64 0 0 1-.8 .5 .6 .6 0 0 0-.4 .6 .6 .6 0 0 0 .6 .5M304.2 33.3a.64 .64 0 0 1 .5 .8 .64 .64 0 0 1-.8 .5 .6 .6 0 0 0-.3 .6 .6 .6 0 0 0 .6 .5"/>
<path d="M329.5 33.3a.64 .64 0 0 1 .6 .8 .64 .64 0 0 1-.8 .5 .6 .6 0 0 0-.4 .6 .6 .6 0 0 0 .6 .5M335.5 33.3a.64 .64 0 0 1 .6 .8 .64 .64 0 0 1-.8 .5 .6 .6 0 0 0-.4 .6 .6 .6 0 0 0 .6 .5M323.3 102.3a.63 .63 0 0 1 .8-.6 .63 .63 0 0 1 .5 .9 .6 .6 0 0 0 .7 .3 .6 .6 0 0 0 .4-.6M331.1 102.3a.64 .64 0 0 1 .8-.6 .64 .64 0 0 1 .5 .9 .6 .6 0 0 0 .6 .3 .6 .6 0 0 0 .5-.6M354.7 102.3a.64 .64 0 0 1 .7-.6 .64 .64 0 0 1 .5 .9 .6 .6 0 0 0 .7 .3 .6 .6 0 0 0 .5-.6M362.5 102.3a.6 .6 0 0 1 .6-.6 .6 .6 0 0 1 .6 .6M363.7 102.3a.6 .6 0 0 0 .6 .6 .6 .6 0 0 0 .6-.6M83.9 188.7a.64 .64 0 0 1 .8-.6 .64 .64 0 0 1 .5 .9 .6 .6 0 0 0 .7 .3 .6 .6 0 0 0 .5-.6M90.6 188.7a.63 .63 0 0 1 .8-.6 .63 .63 0 0 1 .5 .9 .6 .6 0 0 0 .6 .3 .6 .6 0 0 0 .5-.6"/>
</g>
<text font-size="5.7" x="394.1" y="279">OF</text>
<g font-size="4.3">
<text x="43" y="9">1</text>
<text x="81.3" y="9">2</text>
<text x="120.5" y="9">3</text>
<text x="158.7" y="9">4</text>
<text x="198.2" y="9">5</text>
<text x="237.5" y="9">6</text>
<text x="274.4" y="9">7</text>
<text x="313.3" y="9">8</text>
<text x="350.9" y="9">9</text>
<text x="391" y="9">10</text>
</g>
<g font-size="3.5">
<text x="247.5" y="271.3">569-DB7B-AIC-232-001</text>
<text x="337.5" y="271.4">7B-I-0-3-10</text>
<text x="248.1" y="280.1">DRUG SUBSTANCE</text>
<text x="389.4" y="277.7">05</text>
<text x="399.6" y="277.7">12</text>
<text x="248.1" y="283.7">PCS - CP-B1031 WIRING DIAGRAM</text>
<text x="395.6" y="285">2</text>
</g>
<g font-size="2.1">
<text x="78.8" y="27.7">WHITE / 1.5</text>
<text x="133.4" y="27.7">COM</text>
<text x="78.5" y="33.7">BLUE / 1.5</text>
<text x="133.4" y="33.7">+24 VDC</text>
<text x="147" y="41">TB24</text>
<text x="178.2" y="41">TB24</text>
<text x="209.3" y="41">TB24</text>
<text x="240.5" y="41">TB24</text>
<text x="271.7" y="41">TB24</text>
<text x="302.9" y="41">TB24</text>
<text x="334.1" y="41">TB24</text>
<text x="126.3" y="47.1">(1 A)</text>
<text x="126.4" y="44.3">TB24</text>
<text x="146.6" y="44.1">1</text>
<text x="146.9" y="47.2">NOTE 3</text>
<text x="157.4" y="47.1">(0.5 A)</text>
<text x="157.6" y="44.3">TB24</text>
<text x="177.9" y="44.1">2</text>
<text x="178.1" y="47.2">NOTE 3</text>
<text x="188.6" y="47.1">(0.5 A)</text>
<text x="188.8" y="44.3">TB24</text>
<text x="209.1" y="44.1">3</text>
<text x="209.3" y="47.2">NOTE 3</text>
<text x="219.8" y="47.1">(0.5 A)</text>
<text x="220" y="44.3">TB24</text>
<text x="240.3" y="44.1">4</text>
<text x="240.5" y="47.2">NOTE 3</text>
<text x="251" y="47.1">(0.5 A)</text>
<text x="251.1" y="44.3">TB24</text>
<text x="271.5" y="44.1">5</text>
<text x="271.6" y="47.2">NOTE 3</text>
<text x="282.1" y="47.1">(0.5 A)</text>
<text x="282.3" y="44.3">TB24</text>
<text x="302.6" y="44.1">6</text>
<text x="302.8" y="47.2">NOTE 3</text>
<text x="313.3" y="47.1">(0.5 A)</text>
<text x="313.5" y="44.3">TB24</text>
<text x="333.8" y="44.1">7</text>
<text x="334" y="47.2">NOTE 3</text>
<text x="126.2" y="49.6">NOTE 2</text>
<text x="157.4" y="49.6">NOTE 2</text>
<text x="188.6" y="49.6">NOTE 2</text>
<text x="219.8" y="49.6">NOTE 2</text>
<text x="250.9" y="49.6">NOTE 2</text>
<text x="282.1" y="49.6">NOTE 2</text>
<text x="313.3" y="49.6">NOTE 2</text>
<text x="52.6" y="81.8">PS01</text>
<text x="48.5" y="89.5">24 VCD / 10A</text>
<text x="50.8" y="87">SUPPLY</text>
<text x="50.9" y="84.5">POWER</text>
<text x="136.7" y="90" transform="rotate(-90 136.7 90)">+24 VDC</text>
<text x="167.9" y="90" transform="rotate(-90 167.9 90)">+24 VDC</text>
<text x="199.1" y="90" transform="rotate(-90 199.1 90)">+24 VDC</text>
<text x="230.2" y="90" transform="rotate(-90 230.2 90)">+24 VDC</text>
<text x="261.4" y="90" transform="rotate(-90 261.4 90)">+24 VDC</text>
<text x="292.6" y="90" transform="rotate(-90 292.6 90)">+24 VDC</text>
<text x="323.8" y="90" transform="rotate(-90 323.8 90)">+24 VDC</text>
<text x="355.1" y="90" transform="rotate(-90 355.1 90)">+24 VDC</text>
<text x="144.5" y="90" transform="rotate(-90 144.5 90)">COM</text>
<text x="175.7" y="90" transform="rotate(-90 175.7 90)">COM</text>
<text x="206.9" y="90" transform="rotate(-90 206.9 90)">COM</text>
<text x="238.1" y="90" transform="rotate(-90 238.1 90)">COM</text>
<text x="269.2" y="90" transform="rotate(-90 269.2 90)">COM</text>
<text x="300.4" y="90" transform="rotate(-90 300.4 90)">COM</text>
<text x="331.6" y="90" transform="rotate(-90 331.6 90)">COM</text>
<text x="362.9" y="90" transform="rotate(-90 362.9 90)">COM</text>
<text x="126.2" y="96">NOTE 4</text>
<text x="157.4" y="96">NOTE 4</text>
<text x="188.6" y="96">NOTE 4</text>
<text x="219.8" y="96">NOTE 4</text>
<text x="250.9" y="96">NOTE 4</text>
<text x="282.1" y="96">NOTE 4</text>
<text x="313.3" y="96">NOTE 4</text>
<text x="344.6" y="96">NOTE 4</text>
<text x="134.6" y="103.6">+</text>
<text x="146.9" y="103.4">-</text>
<text x="165.8" y="103.6">+</text>
<text x="178" y="103.4">-</text>
<text x="197" y="103.6">+</text>
<text x="209.2" y="103.4">-</text>
<text x="228.2" y="103.6">+</text>
<text x="240.4" y="103.4">-</text>
<text x="259.4" y="103.6">+</text>
<text x="271.5" y="103.4">-</text>
<text x="290.5" y="103.6">+</text>
<text x="302.7" y="103.4">-</text>
<text x="139.3" y="112.7">CPU</text>
<text x="168.4" y="112.8">SLOT-01</text>
<text x="199.5" y="112.8">SLOT-02</text>
<text x="230.6" y="112.8">SLOT-03</text>
<text x="261.8" y="112.8">SLOT-04</text>
<text x="293" y="112.8">SLOT-05</text>
<text x="325.6" y="113.3" transform="rotate(-90 325.6 113.3)">SPARE</text>
<text x="333.4" y="113.3" transform="rotate(-90 333.4 113.3)">SPARE</text>
<text x="357" y="113.3" transform="rotate(-90 357 113.3)">07.01</text>
<text x="364.7" y="113.3" transform="rotate(-90 364.7 113.3)">07.01</text>
<text x="136.7" y="118.6">S7-1517C</text>
<text x="136.9" y="116.1">MODULE</text>
<text x="168.3" y="116.2">ANALOG</text>
<text x="169.4" y="118.7">INPUT</text>
<text x="199.4" y="118.7">OUTPUT</text>
<text x="199.5" y="116.2">ANALOG</text>
<text x="230.8" y="116.2">DIGITAL</text>
<text x="231.7" y="118.7">INPUT</text>
<text x="262" y="116.2">DIGITAL</text>
<text x="262.9" y="118.7">INPUT</text>
<text x="292.9" y="118.7">OUTPUT</text>
<text x="293.2" y="116.2">DIGITAL</text>
<text x="168.1" y="121.2">MODULE</text>
<text x="199.2" y="121.2">MODULE</text>
<text x="230.4" y="121.2">MODULE</text>
<text x="261.6" y="121.2">MODULE</text>
<text x="292.8" y="121.2">MODULE</text>
<text x="88.2" y="140.4" transform="rotate(-90 88.2 140.4)">L</text>
<text x="91.2" y="140.4" transform="rotate(-90 91.2 140.4)">L</text>
<text x="94.2" y="140.4" transform="rotate(-90 94.2 140.4)">GND</text>
<text x="100.5" y="183.6">TBG</text>
<text x="100.5" y="186.9">2</text>
<text x="100.2" y="194.8">NOTE1</text>
<text x="85.9" y="199.2" transform="rotate(-90 85.9 199.2)">04.02</text>
<text x="92.5" y="199.2" transform="rotate(-90 92.5 199.2)">04.02</text>
</g>
</svg>
